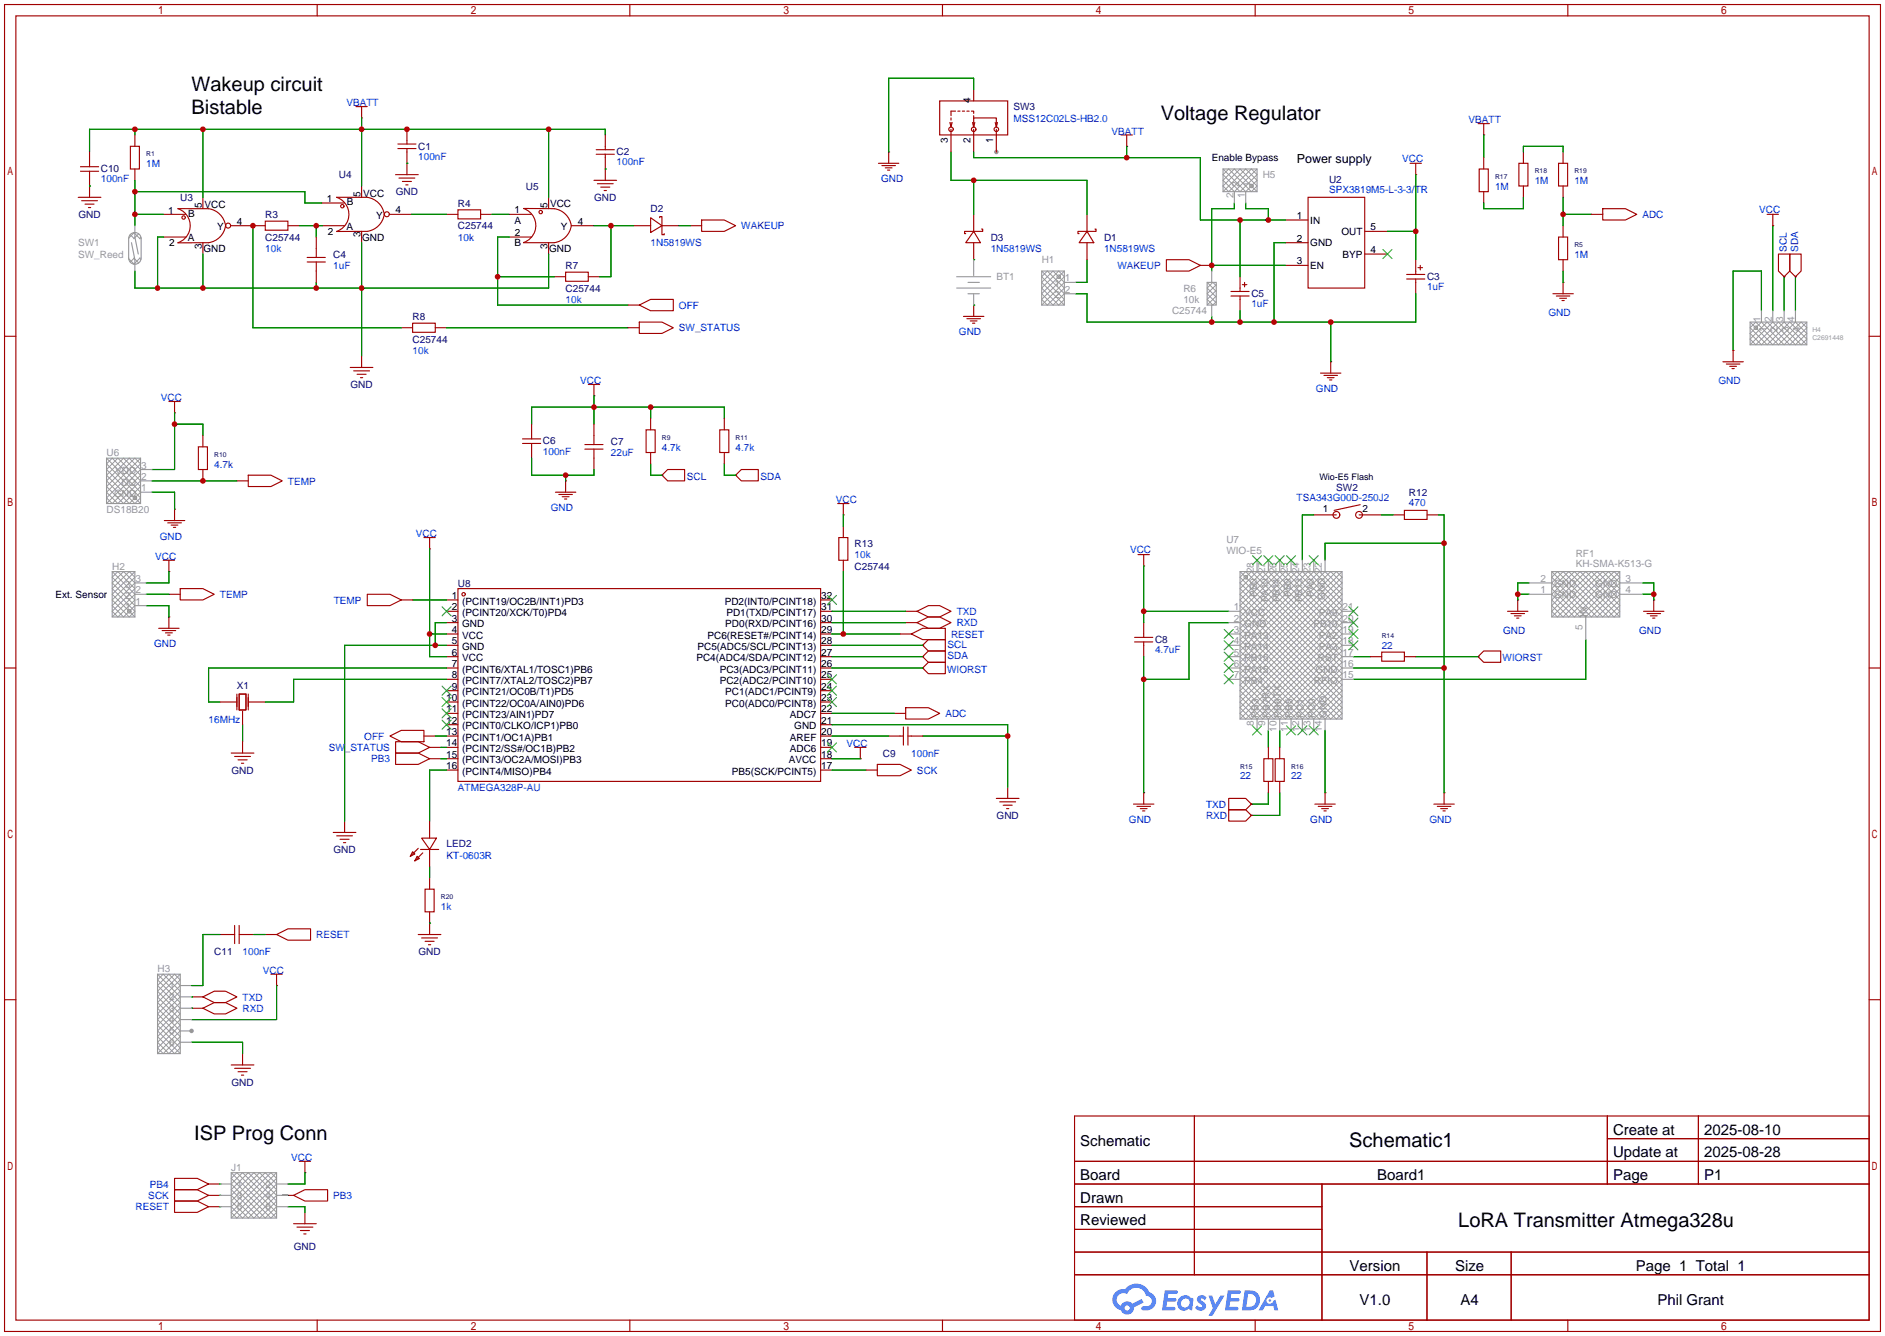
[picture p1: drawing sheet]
<svg xmlns="http://www.w3.org/2000/svg" width="422mm" height="299mm" viewBox="0 0 422 299" stroke-linecap="round" stroke-linejoin="round" font-family="sans-serif">
<g fill="#999">
<circle cx="223.3" cy="34" r=".51"/>
<circle cx="42.9" cy="230.9" r=".51"/>
</g>
<g fill="none" stroke="#a10000" stroke-width=".25">
<path d="M1 1h420.4v297.2h-420.4zM3.6 3.6h415.2v292.1h-415.2zM71.1 1v2.6M141.1 1v2.6M211.2 1v2.6M281.3 1v2.6M351.3 1v2.6M1 75.3h2.6M418.8 75.3h2.6M1 149.6h2.6M418.8 149.6h2.6M1 223.9h2.6"/>
<path d="M418.8 223.9h2.6M240.8 249.9h178v45.8h-178zM267.7 249.9v35.6M360.2 249.9v15.3M360.2 255h58.6M380.6 249.9v15.3M240.8 260.1h178M240.8 265.2h178M240.8 270.3h55.4M240.8 275.3h55.4M296.2 265.2v30.5M71.1 295.7v2.5"/>
<path d="M141.1 295.7v2.5M211.2 295.7v2.5M240.8 280.4h178M240.8 285.5h178M281.3 295.7v2.5M319.8 280.4v15.3M338.6 280.4v15.3M351.3 295.7v2.5"/>
</g>
<g fill="#5487ff">
<path d="M268.5 290.3a1.3 1.3 0 0 1 1.9 .3l-.4 .6a.54 .54 0 0 0-1-.2l.2 .2a1.28 1.28 0 0 1 .8 2 1.53 1.53 0 0 1-2.2-.3l.5-.6 .8 .5a.31 .31 0 0 0 .3-.3 .31 .31 0 0 0-.2-.3 1.12 1.12 0 0 1-.7-1.9z"/>
<path d="M270.8 290.2h.8l.7 1.9 1.2-1.9h.9l-2.7 4.5h-.9l1-1.7z"/>
<path d="M261 289h2.3a.46 .46 0 0 1 .5 .1 .46 .46 0 0 1 .1 .5l-.3 .2h-1.8l-.1 .9h1.6a.4 .4 0 0 1 .3 .4 .4 .4 0 0 1-.4 .4h-1.6l-.2 1.2h1.4a.46 .46 0 0 1 .5 .1 .46 .46 0 0 1 .1 .5l-.4 .2h-2.6z"/>
<path d="M275.1 289h2.3a.47 .47 0 0 1 .5 .1 .47 .47 0 0 1 .1 .5l-.3 .2h-1.8l-.1 .9h1.6a.4 .4 0 0 1 .4 .4 .4 .4 0 0 1-.5 .4h-1.6l-.2 1.2h1.4a.46 .46 0 0 1 .5 .1 .46 .46 0 0 1 .1 .5l-.4 .2h-2.6z"/>
<path d="M284.5 289h.8l.3 1.3-.6 .4a.75 .75 0 0 0-1.1 .3 .75 .75 0 0 0 .5 1 .75 .75 0 0 0 .9-.6l.5-.3 .6 2.4h-.8l-.3-1h-1.8l-.5 1h-1z"/>
<path d="M278.9 289l-.6 4.5h1.4a2.27 2.27 0 0 0 2.7-2.3 2.27 2.27 0 0 0-2.7-2.2zM279.7 289.8a1.5 1.5 0 0 1 1.8 1.5 1.5 1.5 0 0 1-1.9 1.4h-.3z"/>
<path d="M264.4 290.6a1.6 1.6 0 0 0-.4 2.3 1.6 1.6 0 0 0 2.3 .2l.8 .4 .3-2.5-.1-.3h-.5a1.58 1.58 0 0 0-2.4-.1zM265 291.1a.98 .98 0 0 1 1.6 .5 .98 .98 0 0 1-1.1 1.2 .94 .94 0 0 1-.9-.6 .94 .94 0 0 1 .4-1.1z"/>
<path d="M250 289.4a2.37 2.37 0 0 0 1.1 4 1.54 1.54 0 0 0 1.8 1 1.54 1.54 0 0 0 1.2-1.6l2.2-1.1-.5-.8-2.1 1.1a1.57 1.57 0 0 0-2.6 .4 1.5 1.5 0 0 1-.7-2.1 1.5 1.5 0 0 1 2.2-.5 2.23 2.23 0 0 1 2.3-1.4 2.23 2.23 0 0 1 1.9 1.8 1.16 1.16 0 0 1 1.3 1.1 1.16 1.16 0 0 1-1.1 1.3h-.7a.47 .47 0 0 0-.5 .3 .47 .47 0 0 0 .4 .6 2.14 2.14 0 0 0 2.7-1.4 2.14 2.14 0 0 0-1.3-2.7 3.2 3.2 0 0 0-5.5-.7l-1.1 .1zM252 292.9a.6 .6 0 0 1 1.2 0 .6 .6 0 0 1-1.2 0z"/>
<circle cx="284.6" cy="291.3" r=".28"/>
</g>
<g fill="none" stroke="#a10000" stroke-width=".25">
<path d="M18 38.4h4.1M18 37.3h4.1M20.1 34v3.3M20.1 38.4v5.8M29.2 32.8h2v5h-2zM30.2 30.2v2.6M30.2 37.8v2.6M79.8 23.9h2.5M81 26.4h.1M81 23.9v2.5M88.6 39.1h5.1M89.2 33.3h4"/>
<path d="M89.2 32.3h4M89.4 39.9h3.6M91.2 29v3.3M91.2 33.3v5.8M133.6 34.5h4.1M133.6 33.5h4.1M135.6 30.2v3.3M135.6 34.5v5.9M196.8 36.6h4.6M197.6 37.1h3.1M198.4 37.6h1.5M198.9 38.1h.5"/>
<path d="M199.1 34h.1M199.1 34v2.6M210.6 22.6h15.2v7.6h-15.2zM212.9 27.4l.2 1 .3-1M213.1 26.4v.5M213.1 27.4v.5M213.1 29v5M214.1 24.9h-1v1M214.6 24.9h.5M215.6 24.9h.6M216.7 24.9h.5M217.7 24.9h.5v.5"/>
<path d="M217.9 27.4l.3 1M218.2 28.4v-2h5.1v2M218.2 20.1v2.5M218.2 25.9v.5M218.2 29v5M218.4 27.4l-.2 1M223 27.4l.3 1M223.3 29v5M223.5 27.4l-.2 1M251.2 30.2h2.5M252.5 32.8h.1M252.5 30.2v2.6"/>
<path d="M316 36.6h2.5M317.2 39.1h.1M317.2 36.6v2.5M331.2 27.7h2.6M331.5 37.8h2v5.1h-2zM332.5 30.2h.1M332.5 27.7v2.5M332.5 35.3v2.5M340.4 36.6h2v5.1h-2zM341.4 34v2.6M349.2 36.6h2.1v5.1h-2.1zM350.3 34v2.6"/>
<path d="M17.5 44.2h5.1M18.3 45h3.5M19 45.7h2.1M19.8 46.5h.5M36.6 48h5M36.7 53.1h5M39.9 46.7h6.8a4.5 4.5 0 0 1 3.8 3.8 4.5 4.5 0 0 1-3.8 3.9h-6.8M39.9 46.7a4 4 0 0 1 2.7 3.8 4 4 0 0 1-2.7 3.9M45.5 44.2v2.5M45.5 54.4v2.5M51.7 50.5h5M56.9 50.5h2.5"/>
<path d="M59.4 49.5h5.1v2.1h-5.1zM64.5 50.5h2.6M68.8 58.7h4.1M68.8 57.7h4.1M70.9 53.1v4.6M70.9 58.7v4.5M72.1 45.5h5M72.2 50.5h5M75.4 44.2h6.9a4.5 4.5 0 0 1 3.8 3.8 4.5 4.5 0 0 1-3.8 3.8h-6.9M75.4 44.2a4 4 0 0 1 2.8 3.8 4 4 0 0 1-2.8 3.8M81 41.7v2.5M81 51.8v2.6"/>
<path d="M87.2 48h5M90.2 40.6h2M90.9 41.4h.5M100.1 48h2.5M102.6 47h5.1v2h-5.1zM107.7 48h2.5M114 48h5M114.1 53.1h5M117.3 46.7h6.9a4.5 4.5 0 0 1 3.8 3.8 4.5 4.5 0 0 1-3.8 3.9l-6.9-.1a4 4 0 0 0 2.8-3.8 4 4 0 0 0-2.8-3.8M122.9 44.2v2.5M122.9 54.4v2.5M128.1 50.5h5"/>
<path d="M133.1 40.4h5.1M133.9 41.1h3.5M134.6 41.9h2.1M135.4 42.7h.5M142 50.5h3.8M145.8 48.8l2.5 1.7-2.5 1.6zM147.8 48.8v-.3h.5v2M148.3 50.5v2.1h.5v-.3M148.3 50.5h3.8M154.7 50.5h2.5M157.2 49.3h5.1l2.5 1.2-2.5 1.3h-5.1zM218.2 51.8h-2v.5h.2"/>
<path d="M218.2 51.8l1.5 2.6h-3.3zM218.2 48v3.8M218.2 54.4v3.8M220 51.3h.2v.5h-2M243.6 51.8h-2v.5h.2M243.6 51.8l1.5 2.6h-3.3zM243.6 48v3.8M243.6 54.4v3.8M245.4 51.3h.2v.5h-2M261.4 58.2h5l2.6 1.2-2.6 1.3h-5zM269 59.4h2.5M288 49.3h5.1"/>
<path d="M288 54.4h5.1M288 59.4h5.1M293.1 44.2h12.7v20.3h-12.7zM305.8 56.9h5.1M305.8 51.8h5.1M317.2 58.2v3.3M317.8 59.9h1M318.3 59.4v1.1M332.5 42.9v2.6M341.4 41.7v2.5M349.2 53.1h2.1v5.1h-2.1zM350.3 41.7v2.5"/>
<path d="M350.3 50.5v2.6M350.3 58.2v2.5M356.6 48h2.6M359.2 46.7h5l2.6 1.3-2.6 1.3h-5zM396 48h2.5M397.3 50.5h.1M397.3 48v2.5M398.5 56.9h2.6v3.8l-1.3 1.3-1.3-1.3zM401.1 56.9h2.5v3.8l-1.3 1.3-1.2-1.3zM81 79.8v2.5M89.9 73.4h2.6M92.5 72.4h5v2h-5z"/>
<path d="M97.5 73.4h2.6M124.2 62h2.5M126.7 61h5.1v2h-5.1zM131.8 62h2.6M140.7 68.3h2.6M140.7 73.4h2.6M143.3 68.3l2.5-1.2h5.1v2.5h-5.1zM143.3 72.1h5l2.6 1.3-2.6 1.3h-5zM215.9 70.9h4.6M216.7 71.4h3M217.4 71.9h1.5M217.9 72.4h.5"/>
<path d="M218.2 68.3h.1M218.2 68.3v2.6M275.8 65.3h4.1M275.8 66.3h4.1M277.9 62v3.3M277.9 66.3v3.3M278.4 63.8h1M278.9 63.2v1.1M315.2 61.5h4.1M315.2 62.5h4.1M317.2 62.5v3.3M348 65.8h4.6"/>
<path d="M348.7 66.3h3.1M349.5 66.8h1.5M350 67.3h.5M350.3 63.2h.1M350.3 63.2v2.6M388.4 78.5h.1M388.4 78.5v2.5M399.8 62h.1M402.3 62h.1M37.8 89.9h2.6M39.1 92.5h.1M39.1 89.9v2.6"/>
<path d="M45.5 97.5v2.6M78.5 82.3h5.1M79.2 83.1h3.6M80 83.8h2M80.8 84.6h.5M117.1 99.3h4.1M117.1 98.3h4.1M119.1 95v3.3M119.1 99.3v3.3M131.1 99.6h4M131.8 86.1h2.6M133.1 88.6h.1"/>
<path d="M133.1 86.1v2.5M133.1 95v4.6M144.8 96.3h2v5h-2zM145.8 93.7v2.6M161.3 96.3h2v5h-2zM162.3 93.7v2.6M295.9 83.6h4.6M296.7 84.1h3M297.4 84.6h1.6M297.9 85.1h.5M298.2 81h.1M298.2 81v2.6"/>
<path d="M386.1 81h4.6M386.8 81.5h3.1M387.6 82h1.5M388.1 82.6h.5M36.8 116.6h4.6M37.6 117.1h3M38.4 117.6h1.5M38.9 118.1h.5M39.1 114h.1M39.1 114v2.6M44.4 100.1h2.1v5.1h-2.1zM45.5 105.2v2.5"/>
<path d="M53.1 107.7h2.5M55.6 106.4h5.1l2.5 1.3-2.5 1.3h-5.1zM124.5 110.2h4.5M125.2 110.7h3.1M126 111.3h1.5M126.5 111.8h.5M126.7 107.7h.1M126.7 107.7v2.5M131.1 100.6h4M133.1 100.6v4.6M145.8 101.3v2.6M148.3 106.4h.1"/>
<path d="M149.6 105.2h3.8v2.5h-3.8l-1.3-1.3zM162.3 101.3v2.6M164.8 106.4h.1M166.1 105.2h3.8v2.5h-3.8l-1.3-1.3zM187.7 112.8h2.5M189 115.3h.1M189 112.8v2.5M189 117.9v2.5M294.4 115.3h5.1M304.5 115.3h5.1M304.8 113l-5.8 1.3M312.2 115.3h2.5"/>
<path d="M314.7 114.3h5.1v2h-5.1zM319.8 115.3h2.5M36.6 125.5h2.5M37.8 128h.1M37.8 138.2h.1M37.8 125.5v2.5M37.8 138.2v2.5M37.8 133.1h2.6M40.4 131.8h5.1l2.5 1.3-2.5 1.3h-5.1zM82.3 133.1h5.1l2.5 1.3-2.5 1.2h-5.1zM89.9 134.4h2.6M95 120.4h2.5"/>
<path d="M96.3 122.9h.1M96.3 120.4v2.5M100.1 134.4h2.5M100.1 136.9h2.5M100.1 139.4h2.5M102.6 131.8h81.3v43.2h-81.3zM183.9 134.4h2.5M183.9 136.9h2.5M183.9 139.4h2.5M188 120.4h2v5.1h-2zM189 125.5v2.5M202.9 136.9h2.6"/>
<path d="M202.9 139.4h2.6M205.5 136.9l2.5-1.3h2.6l2.5 1.3-2.5 1.3h-2.6zM205.5 139.4l2.5-1.2h2.6l2.5 1.2-2.5 1.3h-2.6zM255 124.2h2.6M256.3 126.7h.1M256.3 124.2v2.5M256.3 139.4v3.3M337.8 136.9h4.6M338.6 137.4h3M339.3 137.9h1.6M339.9 138.4h.5M340.1 134.4h.1"/>
<path d="M340.1 134.4v2.5M368.3 136.9h4.6M369.1 137.4h3M369.8 137.9h1.5M370.3 138.4h.5M370.6 134.4h.1M370.6 134.4v2.5M35.6 140.7h4.5M36.3 141.2h3.1M37.1 141.7h1.5M37.6 142.2h.5M49.3 157.2h3.8"/>
<path d="M53.1 155.4v3.6M53.6 155.4h1.5v3.6h-1.5zM54.4 159.3v3M55.6 157.2h3.8M55.6 155.4v3.6M100.1 142h2.5M100.1 144.5h2.5M100.1 147.1h2.5M100.1 149.6h2.5M100.1 152.1h2.5M100.1 154.7h2.5M100.1 157.2h2.5"/>
<path d="M100.1 159.8h2.5M183.9 142h2.5M183.9 144.5h2.5M183.9 147.1h2.5M183.9 149.6h2.5M183.9 152.1h2.5M183.9 154.7h2.5M183.9 157.2h2.5M183.9 159.8h2.5M200.4 159.8h2.5M201.7 142h2.5M202.9 158.5h5.1l2.6 1.3-2.6 1.2h-5.1z"/>
<path d="M204.2 142l2.6-1.3h5v2.6h-5zM206.8 144.5h.1M206.8 147.1h.1M206.8 149.6h.1M208 143.3h3.8v2.5h-3.8l-1.2-1.3zM208 145.8h3.8v2.5h-3.8l-1.2-1.2zM208 148.3h3.8v2.6h-3.8l-1.2-1.3zM254.3 143.8h4M254.3 142.7h4M256.3 143.8v3.3M307.1 147.1h2.5M309.6 146h5.1v2.1h-5.1z"/>
<path d="M314.7 147.1h2.5M331.2 147.1h.1M332.5 145.8h3.8v2.5h-3.8l-1.3-1.2zM51.8 168.7h5.1M52.6 169.4h3.5M53.3 170.2h2.1M54.1 170.9h.5M54.4 166.1v2.6M87.4 164.8l2.5-1.2h5.1v2.5h-5.1zM88.6 166.1h5.1l2.6 1.3-2.6 1.3h-5.1zM88.6 168.7h5.1l2.6 1.2-2.6 1.3h-5.1zM95 164.8h2.5"/>
<path d="M96.3 167.4h2.5M96.3 169.9h2.5M100.1 162.3h2.5M100.1 164.8h2.5M100.1 167.4h2.5M100.1 169.9h2.5M100.1 172.5h2.5M183.9 162.3h2.5M183.9 164.8h2.5M183.9 167.4h2.5M183.9 169.9h2.5M183.9 172.5h2.5"/>
<path d="M191.5 167.4h2.6M192.8 169.9h.1M192.8 167.4v2.5M194.1 172.5h2.5M196.6 171.2h5.1l2.5 1.3-2.5 1.2h-5.1zM199.1 164.8h3.3M202.4 162.8v4.1M203.5 164.8h3.3M203.5 162.8v4.1M223.3 178.8h5M224 179.6h3.6M225.8 176.3v2.5"/>
<path d="M256.3 177.5h.1M256.3 177.5v2.6M275.3 178.8h3.8l1.3 1.3-1.3 1.3h-3.8zM283.2 169.9h2v5.1h-2zM284.2 167.4v2.5M284.2 175v2.5M285.8 169.9h2v5.1h-2zM286.8 167.4v2.5M286.8 175v2.5M296.9 177.5h.1M296.9 177.5v2.6M323.6 177.5h.1"/>
<path d="M323.6 177.5v2.6M74.7 186.4h5.1M75.4 187.2h3.6M76.2 188h2M77 188.7h.5M77.2 183.9v2.5M92.5 190.8l.5 .5-1.1 .5zM93.5 191.8l.5 .5-1 .5zM93.7 190l-1.8 1.8M94.2 190.2h4.1M94.5 187.7h3.3l-1.5 2.5zM94.7 191l-1.7 1.8"/>
<path d="M95.2 199.1h2.1v5.1h-2.1zM96.3 183.9v3.8M96.3 190.2v3.9M96.3 196.6v2.5M224.8 180.3h2M225.6 181.1h.5M254 180.1h4.6M254.8 180.6h3M255.5 181.1h1.5M256 181.6h.5M275.3 181.4h3.8l1.3 1.2-1.3 1.3h-3.8zM280.4 180.1h.1"/>
<path d="M280.4 182.6h.1M294.6 180.1h4.6M295.4 180.6h3M296.2 181.1h1.5M296.7 181.6h.5M321.3 180.1h4.6M322.1 180.6h3M322.8 181.1h1.6M323.3 181.6h.5M49.3 209.3h3.3M52.6 207.3v4M53.6 209.3h3.3"/>
<path d="M53.6 207.3v4M59.4 209.3h2.6M60.7 218.2h2.5M62 209.3l2.5-1.3h5.1v2.6h-5.1zM62 218.2v2.5M93.7 209.3h5.1M94.5 210.1h3.5M95.2 210.8h2.1M96 211.6h.5M96.3 204.2v5.1M42.9 225.8h2.6M42.9 223.3h2.6"/>
<path d="M45.5 225.8l2.5-1.3h2.5l2.6 1.3-2.6 1.3h-2.5zM45.5 223.3l2.5-1.3h2.5l2.6 1.3-2.6 1.2h-2.5zM51.8 238.5h5.1M52.6 239.3h3.5M54.4 236v2.5M62 220.7h.1M53.3 240h2.1M54.1 240.8h.5M39.1 263.9h5.1l2.5 1.3-2.5 1.2h-5.1zM39.1 266.4h5.1l2.5 1.3-2.5 1.3h-5.1zM39.1 269h5.1l2.5 1.3-2.5 1.2h-5.1zM46.7 265.2h2.6"/>
<path d="M46.7 267.7h2.6M46.7 270.3h2.6M63.2 267.7h2.6M65.8 267.7l2.5-1.3h5.1v2.6h-5.1zM65.8 274.1h5.1M66.5 274.8h3.6M67.1 260.1h2.5M67.3 275.6h2M68.1 276.4h.5M68.3 262.6h.1M68.3 260.1v2.5M68.3 271.5v2.6"/>
<circle cx="213.1" cy="29" r=".51"/>
<circle cx="218.2" cy="29" r=".51"/>
<circle cx="223.3" cy="29" r=".51"/>
<circle cx="41.1" cy="48.7" r=".38"/>
<circle cx="51.1" cy="50.5" r=".55"/>
<circle cx="76.7" cy="46.2" r=".38"/>
<circle cx="86.7" cy="48" r=".55"/>
<circle cx="121.2" cy="47.5" r=".38"/>
<circle cx="299.5" cy="115.3" r=".76"/>
<circle cx="304.5" cy="115.3" r=".76"/>
<circle cx="103.9" cy="133.1" r=".38"/>
</g>
<g fill="none" stroke="#008700" stroke-width=".25">
<path d="M30.2 29v1.2M45.5 29v15.2M81 26.4v15.3M91.2 36.6h.1M122.9 29v15.2M135.6 37.8h.1M135.6 30.2v-1.2h-115.5v5M213.1 34v6.4h30.5v7.6M218.2 20.1v-2.6h-19.1v16.5M218.2 34v1.3h50.8v14h19M252.5 32.8v2.5M317.2 39.1v19.1"/>
<path d="M332.5 30.2v5.1M341.4 34v-1.2h8.9v1.2M20.1 41.7h.1M30.2 42.9h38.1v2.6h3.8M30.2 48h6.4M30.2 40.4v10.1M36.7 53.1h-1.4v11.4M45.5 56.9v7.6M56.9 50.5h-.2v22.9h33.2M67.1 50.5h5.1M70.9 50.5v2.6M81 54.4v25.4"/>
<path d="M92.2 48h7.9M110.2 48h3.8M114.1 53.1h-2.6v15.2h29.2M122.9 56.9v7.6h-92.7v-3.8M133.1 50.5h8.9M136.9 50.5v11.5h-2.5M152.1 50.5h2.6M218.2 58.2h.1M218.2 40.4v7.6M243.6 58.2v5h-2.6M271.5 59.4h16.5M276.6 45.5v1.2h-5.1v14"/>
<path d="M277.9 49.3v12.7M279.1 45.5v1.2h5.1v2.6M288 54.4h-2.5v17.7M310.9 51.8h6.3M341.4 44.2v2.5h-8.9v-1.2M350.3 44.2v6.3M350.3 48h6.3M397.3 50.5v19.1M70.9 63.2v1.3M100.1 73.4h40.6M111.5 62h12.7M218.2 68.3h.1"/>
<path d="M241 65.8h2.6v6.3h73.6v-6.3M271.5 70.9v1.2M277.9 69.6v2.5M298.2 72.1v8.9M350.3 60.7v2.5M394.7 69.6v-8.9h-6.3v17.8M399.8 62v7.6M402.3 62v7.6M39.1 92.5v12.7h-5.1M39.1 95h6.4v2.5M133.1 88.6v6.4M145.8 91.2v2.5"/>
<path d="M162.3 93.7v-2.5h-43.2v3.8M34 110.2h5.1v3.8M34 107.7h19.1M119.1 102.6v3.8h14v-1.2M126.7 106.4v1.3M145.8 103.9v2.5h2.5M162.3 103.9v2.5h2.5M189 115.3v2.6M294.4 115.3h-2.6v10.2M309.6 115.3h2.6M322.3 115.3h1.3v62.2M32.8 133.1h5"/>
<path d="M32.8 135.6h5v2.6M37.8 128v2.6h-5M92.5 134.4h7.6M96.3 122.9v24.2h3.8M100.1 139.4h-2.6v5.1M186.4 139.4h16.5M186.4 136.9h16.5M189 128v14M256.3 136.9h19M256.3 126.7v12.7M275.3 139.4h-8.9v12.7h-10.1M323.6 121.7h-26.7v3.8"/>
<path d="M340.1 133.1h2.5M342.6 130.6h-2.5v3.8M368 130.6h2.6v3.8M368 133.1h2.6M96.3 142h3.8M100.1 149.6h-53.4v7.6h2.6M100.1 152.1h-34.3v5.1h-6.4M100.1 144.5h-22.9v39.4M186.4 149.6h20.4M186.4 147.1h20.4M186.4 144.5h20.4M186.4 142h15.3"/>
<path d="M186.4 159.8h14M256.3 147.1v30.4M303.3 149.6h20.3M303.3 147.1h3.8M317.2 147.1h14M355.3 143.3v8.8h-52M54.4 162.3v3.8M97.5 164.8h2.6M98.8 169.9h1.3M98.8 167.4h1.3M100.1 172.5h-3.8v11.4M186.4 162.3h39.4v14"/>
<path d="M186.4 164.8h12.7M186.4 169.9h6.4M186.4 172.5h7.7M206.8 164.8h19M284.2 163.6v3.8M284.2 177.5v2.6h-3.8M286.8 177.5v5.1h-6.4M286.8 163.6v3.8M296.9 163.6v13.9M96.3 194.1v2.5M49.3 209.3h-3.8v11.4h-2.6M56.9 209.3h2.5"/>
<path d="M96.3 206.8h.1M42.9 225.8h.1M42.9 223.3h.1M42.9 233.4h11.5v2.6M62 220.7v7.6h-19.1M49.3 265.2h.1M49.3 267.7h.1M49.3 270.3h.1M63.2 267.7h1.3M64.5 270.3h3.8v1.2M68.3 262.6v2.6h-3.8"/>
</g>
<g fill="none" stroke="#3c3" stroke-width=".25">
<path d="M309.9 55.9l2 2M311.9 55.9l-2 2M99.1 135.9l2 2M101.1 135.9l-2 2M185.4 133.3l2.1 2.1M187.5 133.3l-2.1 2.1M280.7 124.5l2 2M282.7 124.5l-2 2M283.2 124.5l2 2M285.2 124.5l-2 2M285.8 124.5l2 2M287.8 124.5l-2 2"/>
<path d="M288.3 124.5l2 2M290.3 124.5l-2 2M293.4 124.5l2 2M295.4 124.5l-2 2M302.3 138.4l2 2.1M302.3 135.9l2 2M304.3 138.4l-2 2.1M304.3 135.9l-2 2M99.1 153.7l2 2M99.1 156.2l2 2M99.1 158.7l2 2.1M101.1 153.7l-2 2"/>
<path d="M101.1 156.2l-2 2M101.1 158.7l-2 2.1M185.4 156.2l2.1 2M185.4 153.7l2.1 2M185.4 151.1l2.1 2.1M187.5 156.2l-2.1 2M187.5 153.7l-2.1 2M187.5 151.1l-2.1 2.1M274.3 141l2.1 2M274.3 143.5l2.1 2M274.3 146l2.1 2.1M274.3 148.6l2.1 2"/>
<path d="M274.3 151.1l2.1 2.1M276.4 141l-2.1 2M276.4 143.5l-2.1 2M276.4 146l-2.1 2.1M276.4 148.6l-2.1 2M276.4 151.1l-2.1 2.1M302.3 143.5l2 2M302.3 141l2 2M304.3 143.5l-2 2M304.3 141l-2 2M99.1 161.3l2 2M101.1 161.3l-2 2"/>
<path d="M185.4 166.4l2.1 2M187.5 166.4l-2.1 2M280.7 162.6l2 2M282.7 162.6l-2 2M288.3 162.6l2 2M290.3 162.6l-2 2M290.8 162.6l2.1 2M292.9 162.6l-2.1 2M293.4 162.6l2 2M295.4 162.6l-2 2"/>
</g>
<g fill="none" stroke="#999" stroke-width=".22">
<path d="M274.1 39.1l3.8 3.8 3.8-3.8-1.3-1.3-5.1 5.1-1.2-1.2 3.8-3.9 3.8 3.9-1.3 1.2-5.1-5.1zM274.1 37.8l5 5.1 2.6-2.5-2.6-2.6-5 5.1M281.7 37.8l-5.1 5.1-2.5-2.5 2.5-2.6 5.1 5.1M28.8 57.9l1.3 1.3M29.2 52.5l.9 1M30 57.8l1.1 1.1M30 52.1l1.4 1.4M30.1 52.1l-1.3 1.2M30.1 57.8l-.9 .9M31.1 52.4l-1.1 1.1M31.2 57.8l.4 .3M31.4 57.8l-1.4 1.4"/>
<path d="M31.6 53.1l-.4 .4M280.6 41.3l.2 .2M280.8 41.8l-.2 .2M233.4 62l1.3-1.3 3.8 3.8-3.8 3.8-1.3-1.2 5.1-5.1-1.3-1.3-3.8 3.8 3.8 3.8 1.3-1.2zM233.4 68.3l5.1-5.1-2.5-2.5-2.6 2.5 5.1 5.1M233.4 60.7l5.1 5.1-2.5 2.5-2.6-2.5 5.1-5.1M237.4 61.6l.2 .2M237.6 62.1l-.2 .2M270.5 63.2l2 2.1M272.5 64l-.7-.8-1.3 1.3 2 2M272.5 63.8l-2 2 2 2M272.5 65l-2 2.1 1.3 1.2 .7-.7"/>
<path d="M272.5 66.3l-2 2M392.2 72.1l5.1 5.1 5-5.1 2.6 2.6-2.6 2.5-5-5.1-5.1 5.1M393.4 72.1l5.1 5.1 5.1-5.1 1.3 1.3-3.8 3.8-5.1-5.1-3.8 3.8 1.2 1.3 5.1-5.1 5.1 5.1 1.3-1.3-3.8-3.8-5.1 5.1-3.8-3.8zM393.6 73.1l.2 .1M393.8 73.6l-.2 .1M404.9 72.1l-5.1 5.1-5.1-5.1-2.5 2.6 2.5 2.5 5.1-5.1 5.1 5.1M23.9 102.6l7.6 7.6-2.5 2.6-5.1-5.1 5.1-5.1 2.5 2.6-7.6 7.6M25.1 102.6l6.4 6.4-3.8 3.8-3.8-3.8 6.3-6.4 1.3 1.3-7.6 7.6 1.2 1.3 6.4-6.4-3.8-3.8-3.8 3.8 6.3 6.4 1.3-1.3-7.6-7.6zM30.4 111.2l.2 .1M30.6 111.7l-.2 .1M31.5 102.6l-7.6 7.6 2.5 2.6 5.1-5.1-5.1-5.1-2.5 2.6 7.6 7.6M25.1 131.8l3.9-3.8 1.2 1.3-5.1 5.1 3.9 3.8 1.2-1.3z"/>
<path d="M25.1 128l5.1 5.1-5.1 5.1M26.4 128l3.8 3.8-5.1 5.1 1.3 1.3 3.8-3.8-5.1-5.1zM27.7 128l2.5 2.6-5.1 5 2.6 2.6 2.5-2.6-5.1-5zM29.1 136.6l.2 .1M29.3 137.1l-.2 .1M30.2 128l-5.1 5.1 5.1 5.1M277.9 129.3l1.2-1.3 21.6 21.6-11.4 11.4-11.4-11.4 21.6-21.6 1.2 1.3-22.8 22.8 8.9 8.9 13.9-13.9-19-19.1-3.8 3.8 22.8 22.9-6.3 6.3-16.5-16.5 16.5-16.5 6.3 6.4-22.8 22.8 3.8 3.8 19-19-13.9-14-8.9 8.9 22.8 22.9-1.2 1.2-21.6-21.6 11.4-11.4 11.4 11.4-21.6 21.6-1.2-1.2 22.8-22.9-8.9-8.9-13.9 14 19 19 3.8-3.8-22.8-22.8 6.3-6.4 16.5 16.5-16.5 16.5-6.3-6.3 22.8-22.9-3.8-3.8-19 19.1 13.9 13.9 8.9-8.9zM277.9 128l22.8 22.9-10.1 10.1-12.7-12.7 20.3-20.3 2.5 2.6-22.8 22.8 7.6 7.6 15.2-15.2-17.7-17.8-5.1 5.1 22.8 22.9-5 5-17.8-17.7 15.2-15.3 7.6 7.6-22.8 22.9 2.5 2.5 20.3-20.3-12.7-12.7-10.1 10.2 22.8 22.8M279.3 128.9l.2 .2M279.5 129.5l-.2 .1M300.7 128l-22.8 22.9 10.1 10.1 12.7-12.7-20.3-20.3-2.5 2.6 22.8 22.8-7.6 7.6-15.2-15.2 17.8-17.8 5 5.1-22.8 22.9 5.1 5 17.7-17.7-15.2-15.3-7.6 7.6 22.8 22.9-2.5 2.5-20.3-20.3 12.7-12.7 10.1 10.2-22.8 22.8M347.7 129.3l1.3-1.3 10.2 10.2 3.8-3.8-6.4-6.4-8.9 8.9 1.3 1.3 10.2-10.2 3.8 3.8-6.4 6.4z"/>
<path d="M347.7 130.6l2.6-2.6 10.1 10.2 2.6-2.6-7.7-7.6-7.6 7.6 2.6 2.6 10.1-10.2 2.6 2.6-7.7 7.6zM347.7 131.8l3.8-3.8 10.2 10.2 1.3-1.3-8.9-8.9-6.4 6.4 3.8 3.8 10.2-10.2 1.3 1.3-8.9 8.9zM347.7 128l10.2 10.2 5.1-5.1-5.1-5.1-10.2 10.2M363 128l-10.2 10.2-5.1-5.1 5.1-5.1 10.2 10.2M35.3 219.5l5.1 5-5.1 5.1 5.1 5.1-1.3 1.3-3.8-3.8 5.1-5.1-5.1-5.1 3.8-3.8 1.3 1.3-5.1 5 5.1 5.1-5.1 5.1 1.3 1.3 3.8-3.8-5.1-5.1 5.1-5.1-3.8-3.8zM35.3 218.2l5.1 5.1-5.1 5 5.1 5.1-2.6 2.6-2.5-2.6 5.1-5.1-5.1-5 5.1-5.1M35.3 236l5.1-5.1-5.1-5.1 5.1-5.1-2.6-2.5-2.5 2.5 5.1 5.1-5.1 5.1 5.1 5.1M51.8 265.2l2.6-2.6 7.6 7.7-2.6 2.5zM51.8 262.6l10.2 10.2M53.1 262.6l8.9 8.9-1.3 1.3-8.9-8.9zM55.6 262.6l6.4 6.4-3.8 3.8-6.4-6.4zM56.9 262.6l5.1 5.1-5.1 5.1-5.1-5.1z"/>
<path d="M58.2 262.6l3.8 3.8-6.4 6.4-3.8-3.8zM59.4 262.6l2.6 2.6-7.6 7.6-2.6-2.5zM60.7 262.6l1.3 1.3-8.9 8.9-1.3-1.3zM62 262.6l-10.2 10.2"/>
</g>
<g fill="none" stroke="#999" stroke-width=".25">
<path d="M274.1 37.8h7.6v5.1h-7.6zM29.5 54.4l.7 3.8v2.5M30.2 50.5v2.6l.8 3.8M31.6 53.3v4.5a1.4 1.4 0 0 1-1.4 1.4 1.4 1.4 0 0 1-1.4-1.4v-4.3a1.4 1.4 0 0 1 1.4-1.4 1.4 1.4 0 0 1 1.4 1.4M218.2 58.2v3.5M276.6 42.9v2.6M279.1 42.9v2.6M214.4 64.5h7.6M214.4 62h7.6M216.9 65.8h2.6M216.9 63.2h2.6M218.2 65.8v2.5"/>
<path d="M233.4 60.7h5.1v7.6h-5.1zM238.5 65.8h2.5M238.5 63.2h2.5M270.5 63.2h2v5.1h-2zM271.5 60.7v2.5M271.5 68.3v2.6M392.2 72.1h12.7v5.1h-12.7zM394.7 69.6v2.5M397.3 69.6v2.5M399.8 69.6v2.5M402.3 69.6v2.5M23.9 102.6h7.6v10.2h-7.6z"/>
<path d="M31.5 110.2h2.5M31.5 107.7h2.5M31.5 105.2h2.5M25.1 128h5.1v10.2h-5.1zM30.2 135.6h2.6M30.2 133.1h2.6M30.2 130.6h2.6M275.3 136.9h2.6M275.3 139.4h2.6M277.9 128h22.8v33h-22.8zM281.7 125.5v2.5M284.2 125.5v2.5"/>
<path d="M286.8 125.5v2.5M289.3 125.5v2.5M291.8 125.5v2.5M294.4 125.5v2.5M296.9 125.5v2.5M300.7 136.9h2.6M300.7 139.4h2.6M342.6 133.1h5.1M342.6 130.6h5.1M347.7 128h15.3v10.2h-15.3zM355.3 138.2v5.1M363 133.1h5"/>
<path d="M363 130.6h5M275.3 142h2.6M275.3 144.5h2.6M275.3 147.1h2.6M275.3 149.6h2.6M275.3 152.1h2.6M300.7 142h2.6M300.7 144.5h2.6M300.7 147.1h2.6M300.7 149.6h2.6M300.7 152.1h2.6M281.7 161v2.6"/>
<path d="M284.2 161v2.6M286.8 161v2.6M289.3 161v2.6M291.8 161v2.6M294.4 161v2.6M296.9 161v2.6M35.3 218.2h5.1v17.8h-5.1zM40.4 220.7h2.5M40.4 223.3h2.5M40.4 225.8h2.5M40.4 228.3h2.5M40.4 230.9h2.5"/>
<path d="M40.4 233.4h2.5M49.3 265.2h2.5M49.3 267.7h2.5M49.3 270.3h2.5M51.8 262.6h10.2v10.2h-10.2zM62 265.2h2.5M62 267.7h2.5M62 270.3h2.5"/>
<circle cx="280.4" cy="41.7" r=".38"/>
<circle cx="237.2" cy="62" r=".38"/>
<circle cx="393.4" cy="73.4" r=".38"/>
<circle cx="30.2" cy="111.5" r=".38"/>
<circle cx="29" cy="136.9" r=".38"/>
<circle cx="279.1" cy="129.3" r=".38"/>
</g>
<g fill="#c00">
<circle cx="133.1" cy="91.2" r=".63"/>
<circle cx="145.8" cy="91.2" r=".63"/>
<circle cx="126.7" cy="106.4" r=".63"/>
<circle cx="96.3" cy="142" r=".63"/>
<circle cx="97.5" cy="144.5" r=".63"/>
<circle cx="225.8" cy="164.8" r=".63"/>
<circle cx="189" cy="142" r=".63"/>
<circle cx="370.6" cy="133.1" r=".63"/>
<circle cx="340.1" cy="133.1" r=".63"/>
<circle cx="323.6" cy="121.7" r=".63"/>
<circle cx="323.6" cy="149.6" r=".63"/>
<circle cx="256.3" cy="136.9" r=".63"/>
<circle cx="256.3" cy="152.1" r=".63"/>
<circle cx="317.2" cy="51.8" r=".63"/>
<circle cx="277.9" cy="72.1" r=".63"/>
<circle cx="285.5" cy="72.1" r=".63"/>
<circle cx="298.2" cy="72.1" r=".63"/>
<circle cx="271.5" cy="72.1" r=".63"/>
<circle cx="350.3" cy="48" r=".63"/>
<circle cx="39.1" cy="95" r=".63"/>
<circle cx="45.5" cy="107.7" r=".63"/>
<circle cx="70.9" cy="50.5" r=".63"/>
<circle cx="111.5" cy="62" r=".63"/>
<circle cx="81" cy="64.5" r=".63"/>
<circle cx="70.9" cy="64.5" r=".63"/>
<circle cx="45.5" cy="64.5" r=".63"/>
<circle cx="35.3" cy="64.5" r=".63"/>
<circle cx="30.2" cy="48" r=".63"/>
<circle cx="30.2" cy="42.9" r=".63"/>
<circle cx="56.7" cy="50.5" r=".63"/>
<circle cx="136.9" cy="50.5" r=".63"/>
<circle cx="271.5" cy="59.4" r=".63"/>
<circle cx="81" cy="29" r=".63"/>
<circle cx="45.5" cy="29" r=".63"/>
<circle cx="30.2" cy="29" r=".63"/>
<circle cx="91.2" cy="29" r=".63"/>
<circle cx="122.9" cy="29" r=".63"/>
<circle cx="218.2" cy="40.4" r=".63"/>
<circle cx="252.5" cy="35.3" r=".63"/>
<circle cx="277.9" cy="49.3" r=".63"/>
<circle cx="284.2" cy="49.3" r=".63"/>
</g>
<g font-size="4.5">
<text x="42.9" y="20.4">Wakeup circuit</text>
<text x="42.9" y="25.5">Bistable</text>
<text x="260.1" y="26.8">Voltage Regulator</text>
<text x="43.5" y="255.4">ISP Prog Conn</text>
<text x="302.3" y="257">Schematic1</text>
<text x="326.8" y="274.8">LoRA Transmitter Atmega328u</text>
</g>
<g font-size="3.4">
<text x="242.1" y="256.7">Schematic</text>
<text x="361.5" y="254.1">Create at</text>
<text x="381.9" y="254.1">2025-08-10</text>
<text x="361.5" y="259.2">Update at</text>
<text x="381.9" y="259.2">2025-08-28</text>
<text x="242.1" y="264.3">Board</text>
<text x="242.1" y="269.4">Drawn</text>
<text x="308.6" y="264.3">Board1</text>
<text x="361.5" y="264.3">Page</text>
<text x="381.9" y="264.3">P1</text>
<text x="242.1" y="274.4">Reviewed</text>
<text x="302.4" y="284.6">Version</text>
<text x="326.1" y="284.6">Size</text>
<text x="366.5" y="284.6">Page 1 Total 1</text>
<text x="304.7" y="292.2">V1.0</text>
<text x="327.3" y="292.2">A4</text>
<text x="371.4" y="292.2">Phil Grant</text>
</g>
<text font-size="2.8" x="290.6" y="36.5">Power supply</text>
<g font-size="2.2" fill="#00f">
<text x="77.6" y="23.8">VBATT</text>
<text x="227.1" y="27.2">MSS12C02LS-HB2.0</text>
<text x="329.1" y="27.6">VBATT</text>
<text x="93.7" y="35.8">100nF</text>
<text x="249.1" y="30.2">VBATT</text>
<text x="22.6" y="40.9">100nF</text>
<text x="32.8" y="37.4">1M</text>
<text x="138.2" y="37">100nF</text>
<text x="197.5" y="40.8">GND</text>
<text x="314.2" y="36.2">VCC</text>
<text x="343.9" y="41.2">1M</text>
<text x="352.8" y="41.2">1M</text>
<text x="297.8" y="43.3">SPX3819M5-L-3-3/TR</text>
<text x="335" y="42.5">1M</text>
<text x="394.2" y="47.7">VCC</text>
<text x="102.6" y="53.9">10k</text>
<text x="166.1" y="51.4">WAKEUP</text>
<text x="368" y="48.8">ADC</text>
<text x="59.4" y="56.4">10k</text>
<text x="145.8" y="55.2">1N5819WS</text>
<text x="222" y="56.4">1N5819WS</text>
<text x="247.4" y="56.4">1N5819WS</text>
<text x="352.8" y="57.7">1M</text>
<text x="400.4" y="56.4" transform="rotate(-90 400.4 56.4)">SCL</text>
<text x="402.9" y="56.4" transform="rotate(-90 402.9 56.4)">SDA</text>
<text x="74.7" y="60.3">1uF</text>
<text x="250.4" y="60.3">WAKEUP</text>
<text x="319.8" y="65">1uF</text>
<text x="126.7" y="67.9">10k</text>
<text x="152.1" y="69.1">OFF</text>
<text x="280.4" y="68.8">1uF</text>
<text x="347" y="70.8">GND</text>
<text x="152.1" y="74.2">SW_STATUS</text>
<text x="214.9" y="75.1">GND</text>
<text x="92.5" y="79.3">10k</text>
<text x="36" y="89.9">VCC</text>
<text x="130" y="86.1">VCC</text>
<text x="294.9" y="87.8">GND</text>
<text x="385.1" y="86">GND</text>
<text x="121.7" y="101.8">100nF</text>
<text x="148.3" y="100.9">4.7k</text>
<text x="164.8" y="100.9">4.7k</text>
<text x="48" y="104.7">4.7k</text>
<text x="136.9" y="102.2">22uF</text>
<text x="153.9" y="107.5">SCL</text>
<text x="170.4" y="107.5">SDA</text>
<text x="64.5" y="108.5">TEMP</text>
<text x="187.3" y="112.7">VCC</text>
<text x="290.5" y="112.2">TSA343G00D-250J2</text>
<text x="315.7" y="113.4">470</text>
<text x="123.4" y="114.5">GND</text>
<text x="34.8" y="125.4">VCC</text>
<text x="35.8" y="120.8">GND</text>
<text x="93.2" y="120.3">VCC</text>
<text x="191.5" y="125">10k</text>
<text x="253.2" y="123.9">VCC</text>
<text x="49.3" y="133.9">TEMP</text>
<text x="74.8" y="135.2">TEMP</text>
<text x="214.4" y="137.7">TXD</text>
<text x="213.1" y="142.8">RESET</text>
<text x="214.4" y="140.3">RXD</text>
<text x="336.8" y="141.9">GND</text>
<text x="367.3" y="141.9">GND</text>
<text x="34.5" y="145">GND</text>
<text x="212.3" y="145.1">SCL</text>
<text x="212.3" y="147.7">SDA</text>
<text x="258.8" y="146.2">4.7uF</text>
<text x="309.6" y="145.3">22</text>
<text x="336.7" y="148.1">WIORST</text>
<text x="212.2" y="150.6">WIORST</text>
<text x="46.7" y="161.9">16MHz</text>
<text x="211.8" y="160.6">ADC</text>
<text x="81.6" y="165.7">OFF</text>
<text x="189.7" y="167.3">VCC</text>
<text x="73.7" y="168.2">SW_STATUS</text>
<text x="83.1" y="170.7">PB3</text>
<text x="204.2" y="169.5">100nF</text>
<text x="205.5" y="173.3">SCK</text>
<text x="102.6" y="177.1">ATMEGA328P-AU</text>
<text x="277.9" y="174.6">22</text>
<text x="289.3" y="174.6">22</text>
<text x="253" y="184.3">GND</text>
<text x="270.3" y="180.9">TXD</text>
<text x="270.3" y="183.4">RXD</text>
<text x="293.6" y="184.3">GND</text>
<text x="320.3" y="184.3">GND</text>
<text x="100.1" y="192.3">KT-0603R</text>
<text x="98.8" y="203.8">1k</text>
<text x="54.4" y="213.9">100nF</text>
<text x="70.9" y="210.1">RESET</text>
<text x="58.9" y="218.1">VCC</text>
<text x="54.4" y="226.6">RXD</text>
<text x="54.4" y="224.1">TXD</text>
<text x="65.2" y="260">VCC</text>
<text x="33.2" y="268.5">SCK</text>
<text x="33.6" y="266">PB4</text>
<text x="74.7" y="268.5">PB3</text>
<text x="30.4" y="271.1">RESET</text>
</g>
<g font-size="2.2">
<text x="217.5" y="23.1" transform="rotate(-90 217.5 23.1)">4</text>
<text x="212.4" y="32" transform="rotate(-90 212.4 32)">3</text>
<text x="217.5" y="32" transform="rotate(-90 217.5 32)">2</text>
<text x="222.6" y="32" transform="rotate(-90 222.6 32)">1</text>
<text x="271.5" y="36.1">Enable Bypass</text>
<text x="37.7" y="47.8">1</text>
<text x="45.3" y="46.6" transform="rotate(-90 45.3 46.6)">5</text>
<text x="45.8" y="46.6">VCC</text>
<text x="73.3" y="45.3">1</text>
<text x="77.7" y="46">B</text>
<text x="80.8" y="44.1" transform="rotate(-90 80.8 44.1)">5</text>
<text x="81.4" y="44">VCC</text>
<text x="88.6" y="47.8">4</text>
<text x="115.3" y="47.8">1</text>
<text x="122.7" y="46.6" transform="rotate(-90 122.7 46.6)">5</text>
<text x="123.3" y="46.4">VCC</text>
<text x="42.2" y="48.6">B</text>
<text x="48.7" y="51.5">Y</text>
<text x="53" y="50.3">4</text>
<text x="73.4" y="52.6">2</text>
<text x="77.6" y="51.5">A</text>
<text x="80.8" y="53.2" transform="rotate(-90 80.8 53.2)">3</text>
<text x="81.1" y="53.9">GND</text>
<text x="84.3" y="49">Y</text>
<text x="115.3" y="50.1">A</text>
<text x="115.4" y="52.9">2</text>
<text x="125.7" y="51.6">Y</text>
<text x="129.5" y="50.3">4</text>
<text x="290.6" y="49.1">1</text>
<text x="293.6" y="50.1">IN</text>
<text x="300.6" y="52.6">OUT</text>
<text x="307.1" y="51.6">5</text>
<text x="37.9" y="55.2">2</text>
<text x="42.1" y="54">A</text>
<text x="45.3" y="55.7" transform="rotate(-90 45.3 55.7)">3</text>
<text x="45.6" y="56.4">GND</text>
<text x="115.3" y="55.2">B</text>
<text x="122.7" y="55.7" transform="rotate(-90 122.7 55.7)">3</text>
<text x="123" y="56.4">GND</text>
<text x="290.6" y="54.1">2</text>
<text x="290.6" y="59.2">3</text>
<text x="293.6" y="55.2">GND</text>
<text x="300.8" y="57.7">BYP</text>
<text x="307.1" y="56.7">4</text>
<text x="293.6" y="60.2">EN</text>
<text x="296.5" y="114.6">1</text>
<text x="305.3" y="114.6">2</text>
<text x="12.4" y="133.9">Ext. Sensor</text>
<text x="101.2" y="134.2">1</text>
<text x="101.2" y="136.7">2</text>
<text x="103.6" y="135.4">(PCINT19/OC2B/INT1)PD3</text>
<text x="103.6" y="138">(PCINT20/XCK/T0)PD4</text>
<text x="162.4" y="135.4">PD2(INT0/PCINT18)</text>
<text x="162.8" y="138">PD1(TXD/PCINT17)</text>
<text x="184" y="136.7">31</text>
<text x="184" y="134.2">32</text>
<text x="101.2" y="139.2">3</text>
<text x="101.2" y="141.8">4</text>
<text x="103.6" y="140.5">GND</text>
<text x="103.6" y="143">VCC</text>
<text x="158.5" y="143">PC6(RESET#/PCINT14)</text>
<text x="162.5" y="140.5">PD0(RXD/PCINT16)</text>
<text x="184" y="141.8">29</text>
<text x="184" y="139.2">30</text>
<text x="101.2" y="144.3">5</text>
<text x="101.2" y="146.9">6</text>
<text x="101.2" y="149.4">7</text>
<text x="103.6" y="145.6">GND</text>
<text x="103.6" y="148.1">VCC</text>
<text x="156.1" y="148.1">PC4(ADC4/SDA/PCINT12)</text>
<text x="156.3" y="145.6">PC5(ADC5/SCL/PCINT13)</text>
<text x="184" y="149.4">26</text>
<text x="184" y="146.9">27</text>
<text x="184" y="144.3">28</text>
<text x="101.2" y="151.9">8</text>
<text x="101.2" y="154.5">9</text>
<text x="103.6" y="150.7">(PCINT6/XTAL1/TOSC1)PB6</text>
<text x="103.6" y="153.2">(PCINT7/XTAL2/TOSC2)PB7</text>
<text x="103.6" y="155.7">(PCINT21/OC0B/T1)PD5</text>
<text x="161.3" y="153.2">PC2(ADC2/PCINT10)</text>
<text x="161.3" y="150.7">PC3(ADC3/PCINT11)</text>
<text x="162.5" y="155.7">PC1(ADC1/PCINT9)</text>
<text x="184" y="154.5">24</text>
<text x="184" y="151.9">25</text>
<text x="100" y="157">10</text>
<text x="100" y="159.6">11</text>
<text x="103.6" y="158.3">(PCINT22/OC0A/AIN0)PD6</text>
<text x="103.6" y="160.8">(PCINT23/AIN1)PD7</text>
<text x="162.5" y="158.3">PC0(ADC0/PCINT8)</text>
<text x="177" y="160.8">ADC7</text>
<text x="184" y="159.6">22</text>
<text x="184" y="157">23</text>
<text x="100" y="162.1">12</text>
<text x="100" y="164.6">13</text>
<text x="100" y="167.2">14</text>
<text x="103.6" y="163.4">(PCINT0/CLKO/ICP1)PB0</text>
<text x="103.6" y="165.9">(PCINT1/OC1A)PB1</text>
<text x="177" y="165.9">AREF</text>
<text x="178" y="163.4">GND</text>
<text x="184" y="167.2">19</text>
<text x="184" y="164.6">20</text>
<text x="184" y="162.1">21</text>
<text x="100" y="169.7">15</text>
<text x="100" y="172.3">16</text>
<text x="103.6" y="168.4">(PCINT2/SS#/OC1B)PB2</text>
<text x="103.6" y="171">(PCINT3/OC2A/MOSI)PB3</text>
<text x="103.6" y="173.5">(PCINT4/MISO)PB4</text>
<text x="164" y="173.5">PB5(SCK/PCINT5)</text>
<text x="176.7" y="171">AVCC</text>
<text x="177" y="168.4">ADC6</text>
<text x="184" y="172.3">17</text>
<text x="184" y="169.7">18</text>
</g>
<g font-size="2.2" fill="#000080">
<text x="227.1" y="24.7">SW3</text>
<text x="93.7" y="33.5">C1</text>
<text x="138.2" y="34.8">C2</text>
<text x="22.6" y="38.6">C10</text>
<text x="75.9" y="39.9">U4</text>
<text x="297.8" y="40.9">U2</text>
<text x="40.4" y="45">U3</text>
<text x="88.7" y="43.7">GND</text>
<text x="102.6" y="46.3">R4</text>
<text x="117.9" y="42.5">U5</text>
<text x="133.1" y="45">GND</text>
<text x="145.8" y="47.6">D2</text>
<text x="17.6" y="48.8">GND</text>
<text x="59.4" y="53.9">C25744</text>
<text x="59.4" y="48.8">R3</text>
<text x="102.6" y="51.4">C25744</text>
<text x="222" y="53.9">D3</text>
<text x="247.4" y="53.9">D1</text>
<text x="74.7" y="57.7">C4</text>
<text x="126.7" y="65.3">C25744</text>
<text x="126.7" y="60.3">R7</text>
<text x="319.8" y="62.7">C3</text>
<text x="92.5" y="71.7">R8</text>
<text x="280.4" y="66.5">C5</text>
<text x="92.5" y="76.8">C25744</text>
<text x="78.5" y="86.9">GND</text>
<text x="121.7" y="99.6">C6</text>
<text x="136.9" y="99.6">C7</text>
<text x="299.4" y="109.9">SW2</text>
<text x="315.7" y="111.2">R12</text>
<text x="191.5" y="122.5">R13</text>
<text x="102.6" y="131.4">U8</text>
<text x="191.5" y="127.6">C25744</text>
<text x="258.8" y="144">C8</text>
<text x="53.1" y="154.2">X1</text>
<text x="51.9" y="173.3">GND</text>
<text x="197.9" y="169.5">C9</text>
<text x="223.3" y="183.4">GND</text>
<text x="74.7" y="191.1">GND</text>
<text x="100.1" y="189.8">LED2</text>
<text x="48" y="213.9">C11</text>
<text x="93.8" y="213.9">GND</text>
<text x="51.9" y="243.1">GND</text>
<text x="65.8" y="280">GND</text>
</g>
<g font-size="2.2" fill="#999">
<text x="277.7" y="42" transform="rotate(-90 277.7 42)">2</text>
<text x="280.2" y="42" transform="rotate(-90 280.2 42)">1</text>
<text x="283" y="39.9">H5</text>
<text x="276.4" y="44.3" transform="rotate(-90 276.4 44.3)">2</text>
<text x="278.9" y="44.3" transform="rotate(-90 278.9 44.3)">1</text>
<text x="17.5" y="55.2">SW1</text>
<text x="17.5" y="57.7">SW_Reed</text>
<text x="233.4" y="59">H1</text>
<text x="223.3" y="62.8">BT1</text>
<text x="236.3" y="64.3">1</text>
<text x="238.6" y="63">1</text>
<text x="238.6" y="65.6">2</text>
<text x="265.2" y="65.3">R6</text>
<text x="236.3" y="66.8">2</text>
<text x="262.6" y="70.4">C25744</text>
<text x="265.2" y="67.9">10k</text>
<text x="394.5" y="72" transform="rotate(-90 394.5 72)">1</text>
<text x="395.8" y="74.3" transform="rotate(-90 395.8 74.3)">1</text>
<text x="397" y="72" transform="rotate(-90 397 72)">2</text>
<text x="398.3" y="74.3" transform="rotate(-90 398.3 74.3)">2</text>
<text x="399.6" y="72" transform="rotate(-90 399.6 72)">3</text>
<text x="400.9" y="74.3" transform="rotate(-90 400.9 74.3)">3</text>
<text x="402.1" y="72" transform="rotate(-90 402.1 72)">4</text>
<text x="403.4" y="74.3" transform="rotate(-90 403.4 74.3)">4</text>
<text x="23.9" y="102.2">U6</text>
<text x="25.8" y="106.2">VDD</text>
<text x="31.6" y="107.5">2</text>
<text x="31.6" y="104.9">3</text>
<text x="25.6" y="111.3">GND</text>
<text x="27.2" y="108.8">DQ</text>
<text x="31.6" y="110">1</text>
<text x="23.9" y="114.9">DS18B20</text>
<text x="274.8" y="121.7">U7</text>
<text x="274.8" y="124">WIO-E5</text>
<text x="353.1" y="124.8">RF1</text>
<text x="25.1" y="127.6">H2</text>
<text x="28" y="131.6">3</text>
<text x="30.4" y="130.3">3</text>
<text x="281" y="128.4" transform="rotate(-90 281 128.4)">28</text>
<text x="283.5" y="128.4" transform="rotate(-90 283.5 128.4)">27</text>
<text x="286.1" y="128.4" transform="rotate(-90 286.1 128.4)">26</text>
<text x="288.6" y="128.4" transform="rotate(-90 288.6 128.4)">25</text>
<text x="291.1" y="128.4" transform="rotate(-90 291.1 128.4)">24</text>
<text x="293.7" y="128.4" transform="rotate(-90 293.7 128.4)">23</text>
<text x="296.2" y="128.4" transform="rotate(-90 296.2 128.4)">22</text>
<text x="345.2" y="130.3">2</text>
<text x="348.2" y="131.4">GND</text>
<text x="353.1" y="127">KH-SMA-K513-G</text>
<text x="357.5" y="131.4">GND</text>
<text x="364.2" y="130.3">3</text>
<text x="28" y="136.7">1</text>
<text x="28" y="134.2">2</text>
<text x="30.4" y="135.4">1</text>
<text x="30.4" y="132.9">2</text>
<text x="276.5" y="136.7">1</text>
<text x="278.8" y="138">VCC</text>
<text x="281.7" y="133.7" transform="rotate(-90 281.7 133.7)">PB0</text>
<text x="284.3" y="134.9" transform="rotate(-90 284.3 134.9)">PA10</text>
<text x="286.8" y="134.9" transform="rotate(-90 286.8 134.9)">PB14</text>
<text x="289.4" y="133.7" transform="rotate(-90 289.4 133.7)">PB9</text>
<text x="291.9" y="134.9" transform="rotate(-90 291.9 134.9)">PB13</text>
<text x="294.4" y="133.7" transform="rotate(-90 294.4 133.7)">PA0</text>
<text x="295.6" y="138">PA9</text>
<text x="297" y="134.4" transform="rotate(-90 297 134.4)">GND</text>
<text x="300.9" y="136.7">21</text>
<text x="345.2" y="132.9">1</text>
<text x="348.2" y="133.9">GND</text>
<text x="357.5" y="133.9">GND</text>
<text x="364.2" y="132.9">4</text>
<text x="276.5" y="139.2">2</text>
<text x="276.5" y="141.8">3</text>
<text x="278.8" y="140.5">GND</text>
<text x="278.8" y="143">PA13</text>
<text x="294.3" y="140.5">PB10</text>
<text x="295.6" y="143">PA2</text>
<text x="300.9" y="141.8">19</text>
<text x="300.9" y="139.2">20</text>
<text x="354.6" y="141.2" transform="rotate(-90 354.6 141.2)">5</text>
<text x="355.7" y="138.2" transform="rotate(-90 355.7 138.2)">IN</text>
<text x="276.5" y="144.3">4</text>
<text x="276.5" y="146.9">5</text>
<text x="276.5" y="149.4">6</text>
<text x="278.8" y="145.6">PA14</text>
<text x="278.8" y="148.1">PB15</text>
<text x="295.3" y="148.1">RST</text>
<text x="295.6" y="145.6">PA3</text>
<text x="300.9" y="149.4">16</text>
<text x="300.9" y="146.9">17</text>
<text x="300.9" y="144.3">18</text>
<text x="276.5" y="151.9">7</text>
<text x="278.8" y="150.7">PA15</text>
<text x="278.8" y="153.2">PB4</text>
<text x="294.4" y="153.2">RFIO</text>
<text x="294.8" y="150.7">GND</text>
<text x="300.9" y="151.9">15</text>
<text x="282" y="160.8" transform="rotate(-90 282 160.8)">PB3</text>
<text x="284.5" y="160.8" transform="rotate(-90 284.5 160.8)">PB7RX</text>
<text x="287.1" y="160.8" transform="rotate(-90 287.1 160.8)">PB6TX</text>
<text x="289.6" y="160.8" transform="rotate(-90 289.6 160.8)">PB5</text>
<text x="292.2" y="160.8" transform="rotate(-90 292.2 160.8)">PC1</text>
<text x="294.7" y="160.8" transform="rotate(-90 294.7 160.8)">PC0</text>
<text x="297.2" y="160.8" transform="rotate(-90 297.2 160.8)">GND</text>
<text x="281" y="162.6" transform="rotate(-90 281 162.6)">8</text>
<text x="283.5" y="162.6" transform="rotate(-90 283.5 162.6)">9</text>
<text x="286.1" y="163.9" transform="rotate(-90 286.1 163.9)">10</text>
<text x="288.6" y="163.9" transform="rotate(-90 288.6 163.9)">11</text>
<text x="291.1" y="163.9" transform="rotate(-90 291.1 163.9)">12</text>
<text x="293.7" y="163.9" transform="rotate(-90 293.7 163.9)">13</text>
<text x="296.2" y="163.9" transform="rotate(-90 296.2 163.9)">14</text>
<text x="35.3" y="217.7">H3</text>
<text x="37.9" y="221.5">1</text>
<text x="37.9" y="224.1">2</text>
<text x="37.9" y="226.6">3</text>
<text x="37.9" y="229.1">4</text>
<text x="37.9" y="231.7">5</text>
<text x="37.9" y="234.2">6</text>
<text x="51.8" y="262.2">J1</text>
<text x="53.1" y="266">1</text>
<text x="53.1" y="268.5">3</text>
<text x="59.5" y="266">2</text>
<text x="59.5" y="268.5">4</text>
<text x="53.1" y="271.1">5</text>
<text x="59.5" y="271.1">6</text>
</g>
<text font-size="2" x="295.7" y="107.6">Wio-E5 Flash</text>
<g font-size="1.5" fill="#000080">
<text x="32.8" y="35">R1</text>
<text x="335" y="40.1">R17</text>
<text x="343.9" y="38.8">R18</text>
<text x="352.8" y="38.8">R19</text>
<text x="352.8" y="55.3">R5</text>
<text x="148.3" y="98.5">R9</text>
<text x="164.8" y="98.5">R11</text>
<text x="48" y="102.3">R10</text>
<text x="309.6" y="143">R14</text>
<text x="277.9" y="172.2">R15</text>
<text x="289.3" y="172.2">R16</text>
<text x="98.8" y="201.4">R20</text>
</g>
<g font-size="1.5" fill="#999">
<text x="406.1" y="74.4">H4</text>
<text x="406.1" y="76.1">C2691448</text>
</g>
</svg>
